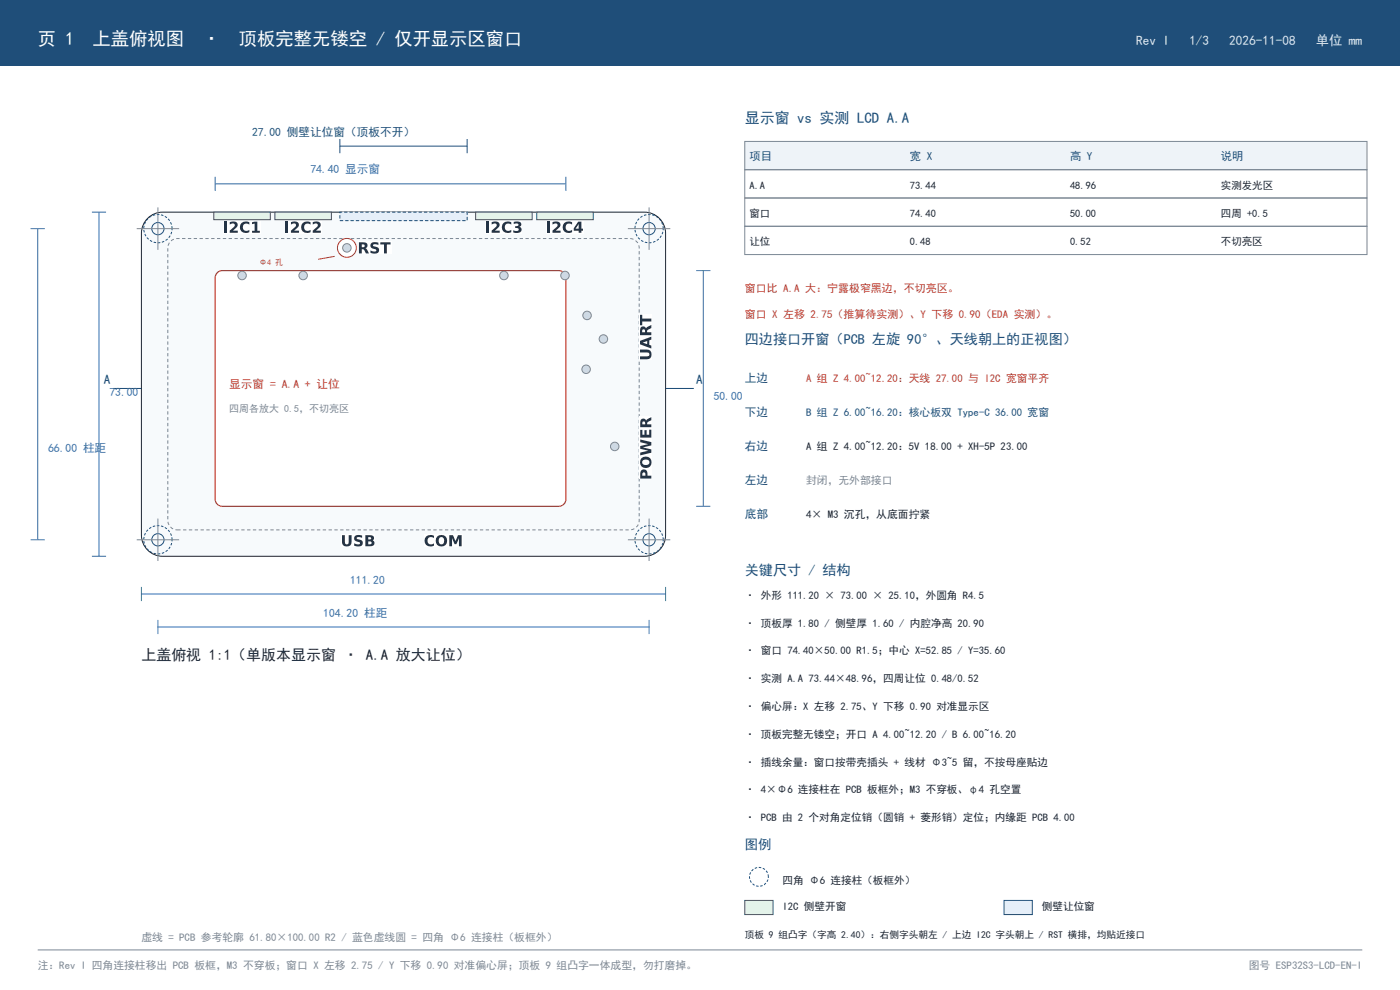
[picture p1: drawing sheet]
<svg xmlns="http://www.w3.org/2000/svg" width="297mm" height="210mm" viewBox="0 0 297 210" stroke-linecap="round" stroke-linejoin="round" font-family="sans-serif">
<path d="M0 0h297v14h-297z" fill-rule="evenodd" fill="#1f4e79"/>
<path d="M31.1 46.6a4.5 4.5 0 0 1 3.4-1.6h102.2a4.5 4.5 0 0 1 4.5 4.5v64a4.5 4.5 0 0 1-4.5 4.5h-102.2a4.5 4.5 0 0 1-4.5-4.5v-64a4.5 4.5 0 0 1 1.1-2.9z" fill-rule="evenodd" fill="#f7fafc"/>
<path d="M31.1 46.6a4.5 4.5 0 0 1 3.4-1.6h102.2a4.5 4.5 0 0 1 4.5 4.5v64a4.5 4.5 0 0 1-4.5 4.5h-102.2a4.5 4.5 0 0 1-4.5-4.5v-64a4.5 4.5 0 0 1 1.1-2.9z" fill="none" stroke="#1b2430" stroke-width=".21"/>
<path d="M36.2 51.2l.9-.5 .5-.1h96a2 2 0 0 1 2 2v57.8a2 2 0 0 1-2 2h-96a2 2 0 0 1-2-2v-57.8l.1-.5z" fill="none" stroke="#7b8794" stroke-width=".21" stroke-dasharray=".7 .5" stroke-linecap="butt"/>
<path d="M45.9 58l.8-.5 .4-.1h71.4a1.5 1.5 0 0 1 1.5 1.5v47a1.5 1.5 0 0 1-1.5 1.5h-71.4a1.5 1.5 0 0 1-1.4-1.5v-47z" fill-rule="evenodd" fill="#fff"/>
<path d="M45.9 58l.8-.5 .4-.1h71.4a1.5 1.5 0 0 1 1.5 1.5v47a1.5 1.5 0 0 1-1.5 1.5h-71.4a1.5 1.5 0 0 1-1.4-1.5v-47z" fill="none" stroke="#c0392b" stroke-width=".25"/>
<path d="M72.1 45h27v1.8h-27z" fill-rule="evenodd" fill="#e6eff9"/>
<path d="M72.1 45h27v1.8h-27z" fill="none" stroke="#1f4e79" stroke-width=".21" stroke-dasharray=".7 .4" stroke-linecap="butt"/>
<circle cx="73.6" cy="52.6" r="2" fill="#fff"/>
<circle cx="73.6" cy="52.6" r="2" fill="none" stroke="#c0392b" stroke-width=".21"/>
<g fill="#fff">
<path d="M72.4 113.3h7.2v2.8h-7.2z" fill-rule="evenodd"/>
<path d="M89.9 113.3h8.2v2.8h-8.2z" fill-rule="evenodd"/>
<path d="M135.6 88.3h2.8v13.4h-2.8z" fill-rule="evenodd"/>
<path d="M135.6 66.6h2.8v9.8h-2.8z" fill-rule="evenodd"/>
<path d="M47.4 46.8h7.9v2.8h-7.9z" fill-rule="evenodd"/>
<path d="M60.4 46.8h7.8v2.8h-7.8z" fill-rule="evenodd"/>
<path d="M103 46.8h7.8v2.8h-7.8z" fill-rule="evenodd"/>
<path d="M115.9 46.8h7.9v2.8h-7.9z" fill-rule="evenodd"/>
<path d="M76 51.2h7v2.8h-7z" fill-rule="evenodd"/>
</g>
<g fill="#243447">
<path d="M72.6 113.5h.6v1.7l.4 .3 .4-.3v-1.7h.6v1.4a1.02 1.02 0 0 1-1 1 1.02 1.02 0 0 1-1-1z"/>
<path d="M75.3 113.7l.7-.2 .8 .1v.5a.84 .84 0 0 0-1.1 .1v.1a1.02 1.02 0 0 1 1.2 1.2 1.51 1.51 0 0 1-1.8 .3v-.6a.85 .85 0 0 0 1.3 0l-.1-.1a1.02 1.02 0 0 1-1.1-1.2z"/>
<path d="M90.4 113.8l.4-.2 .9-.1 .4 .2v.4a.8 .8 0 0 0-1.2 0 .8 .8 0 0 0 0 1.2 .8 .8 0 0 0 1.2 0v.4a1.29 1.29 0 0 1-1.7-.2 1.29 1.29 0 0 1 0-1.7z"/>
<path d="M95.3 113.5h.8l.5 1.3 .6-1.3h.7v2.4h-.5v-1.7l-.6 1.2h-.4l-.5-1.2v1.7h-.6z"/>
<path d="M135.8 93.2l2.4 .6v.7l-1.8 .4 1.8 .4v.7l-2.4 .6v-.6l1.7-.4-1.7-.4v-.6l1.7-.4-1.7-.4z"/>
<path d="M135.8 91.2h.5v1h.4v-1h.5v1h.5v-1h.5v1.6h-2.4z"/>
<path d="M135.8 74.1h1.4a1.03 1.03 0 0 1 1 1.1 1.03 1.03 0 0 1-1 1h-1.4v-.6h1.7l.3-.4-.3-.4h-1.7z"/>
<path d="M135.8 66.8h.4v.8h2v.6h-2v.8h-.4z"/>
<path d="M51.2 47.3l.4-.2 .9-.1 .4 .2v.4a.8 .8 0 0 0-1.1 0 .8 .8 0 0 0 0 1.2 .8 .8 0 0 0 1.1 0v.4a1.29 1.29 0 0 1-1.7-.2 1.29 1.29 0 0 1 0-1.7z"/>
<path d="M47.6 47h.6v2.4h-.6z"/>
<path d="M53.5 47.1l1.1-.1v2h.5v.4h-1.6v-.4h.5v-1.6l-.5 .1z"/>
<path d="M48.7 47.1h.2a.91 .91 0 0 1 1.1 0 .91 .91 0 0 1 .3 .9l-.9 .9h1v.5h-1.7v-.5l.9-.7a.44 .44 0 0 0 .2-.7 .44 .44 0 0 0-.7 0l-.4 .1z"/>
<path d="M64.2 47.3l.4-.2 .9-.1 .4 .2v.4a.8 .8 0 0 0-1.2 0 .8 .8 0 0 0 0 1.2 .8 .8 0 0 0 1.2 0v.4a1.29 1.29 0 0 1-1.7-.2 1.29 1.29 0 0 1 0-1.7z"/>
<path d="M60.6 47h.6v2.4h-.6z"/>
<path d="M61.7 47.1h.2a.91 .91 0 0 1 1.1 0 .91 .91 0 0 1 .3 .9l-.9 .9h1v.5h-1.7v-.5l.9-.7a.44 .44 0 0 0 .1-.7 .44 .44 0 0 0-.6 0l-.4 .1z"/>
<path d="M66.4 47.1h.2a.91 .91 0 0 1 1 0 .91 .91 0 0 1 .3 .9l-.9 .9h1.1v.5h-1.8v-.5l.9-.7a.44 .44 0 0 0 .2-.7 .44 .44 0 0 0-.7 0l-.3 .1z"/>
<path d="M106.8 47.3l.4-.2 .9-.1 .4 .2v.4a.8 .8 0 0 0-1.2 0 .8 .8 0 0 0 0 1.2 .8 .8 0 0 0 1.2 0v.4a1.29 1.29 0 0 1-1.7-.2 1.29 1.29 0 0 1 0-1.7z"/>
<path d="M109 47.1l.7-.1a.71 .71 0 0 1 .9 .6l-.1 .3-.3 .2 .2 .1a.65 .65 0 0 1 .2 .7 .65 .65 0 0 1-.5 .5l-1.2-.1v-.5a.8 .8 0 0 0 1.2-.1l-.2-.3h-.6v-.4l.6-.1a.38 .38 0 0 0-.1-.5 .38 .38 0 0 0-.5 0l-.3 .1z"/>
<path d="M103.1 47h.6v2.4h-.6z"/>
<path d="M104.3 47.1h.2a.91 .91 0 0 1 1 0 .91 .91 0 0 1 .4 .9l-.9 .9h1v.5h-1.7v-.5l.9-.7a.44 .44 0 0 0 .1-.7 .44 .44 0 0 0-.6 0l-.4 .1z"/>
<path d="M119.7 47.3l.4-.2 .9-.1 .4 .2v.4a.8 .8 0 0 0-1.2 0 .8 .8 0 0 0 0 1.2 .8 .8 0 0 0 1.2 0v.4a1.29 1.29 0 0 1-1.7-.2 1.29 1.29 0 0 1 0-1.7z"/>
<path d="M116 47h.7v2.4h-.7z"/>
<path d="M117.2 47.1h.2a.91 .91 0 0 1 1.1 0 .91 .91 0 0 1 .3 .9l-.9 .9h1v.5h-1.7v-.5l.9-.7a.44 .44 0 0 0 .1-.7 .44 .44 0 0 0-.6 0l-.4 .1z"/>
<path d="M78.8 51.5l.7-.1 .8 .1v.5a.84 .84 0 0 0-1.2 0l.1 .2a1.02 1.02 0 0 1 1.2 1.2 1.51 1.51 0 0 1-1.8 .2v-.5a.84 .84 0 0 0 1.2 0v-.2l-.5-.1a.7 .7 0 0 1-.7-.5 .7 .7 0 0 1 .2-.8z"/>
<path d="M80.7 51.4h2.2v.5h-.8v1.9h-.6v-1.9h-.8z"/>
<path d="M77.5 113.5a1.71 1.71 0 0 1 1.8 .4v.4l-.3 .3 .3 .2a.66 .66 0 0 1-.4 1l-1.4 .1zM78.1 113.9v.5h.4a.25 .25 0 0 0 .2-.2 .25 .25 0 0 0-.2-.3zM78.1 114.8v.7h.4a.31 .31 0 0 0 .3-.3 .31 .31 0 0 0-.3-.4z"/>
<path d="M92.4 114.7a1.25 1.25 0 0 1 2.5 0 1.25 1.25 0 0 1-2.5 0zM93.2 114.1l-.1 .3a.67 .67 0 0 0 .1 .9 .67 .67 0 0 0 .9 0l.1-.3a.67 .67 0 0 0-.1-.9 .67 .67 0 0 0-.9 0z"/>
<path d="M135.8 98a1.24 1.24 0 0 1 2.4 0 1.24 1.24 0 0 1-2.4 0zM136.4 97.6a.6 .6 0 0 0-.1 .8 .6 .6 0 0 0 .7 .2 .61 .61 0 0 0 .8-.5 .61 .61 0 0 0-.8-.6z"/>
<path d="M136 99.8a.78 .78 0 0 1 1-.2 .78 .78 0 0 1 .4 .9v.4h.8v.6h-2.4v-1zM136.3 100.3v.6h.6l-.1-.6z"/>
<path d="M136 89a.63 .63 0 0 1 1.1 .2l.2-.3 .9-.4v.6l-.8 .4-.1 .3v.2h.9v.6h-2.4zM136.3 89.5v.5h.6l-.1-.5z"/>
<path d="M135.8 72.3l2.4-.9v.6l-.5 .2v1l.5 .1v.6l-2.4-.9zM136.3 72.7l1 .3v-.7z"/>
<path d="M135.9 69.5a.65 .65 0 0 1 1.2 .2l.2-.3 .9-.5v.7l-.8 .4-.1 .3v.2h.9v.6h-2.4zM136.3 69.9l-.1 .6h.6v-.6z"/>
<path d="M122.7 47h.6v1.5h.4v.4h-.4v.5h-.5v-.5h-1.1v-.5zM122.8 47.5l-.7 1h.7z"/>
<path d="M76.1 51.4a1.61 1.61 0 0 1 1.8 .4v.5l-.4 .4 .3 .2 .5 .9h-.7l-.3-.8-.4-.1h-.1v.9h-.7zM76.8 51.8v.6h.2a.31 .31 0 0 0 .4-.3 .31 .31 0 0 0-.4-.3z"/>
</g>
<path d="M71 54.4l-3.5 .6" fill="none" stroke="#c0392b" stroke-width=".21"/>
<path d="M36.5 48.5a3 3 0 0 0-4.3-2.7 3 3 0 0 0-.6 5 3 3 0 0 0 4.8-1.6l.1-.7M140.7 48.5a3 3 0 0 0-4.3-2.7 3 3 0 0 0-.6 5 3 3 0 0 0 4.8-1.6l.1-.7M36.5 114.5a3 3 0 0 0-4.3-2.7 3 3 0 0 0-.6 5 3 3 0 0 0 4.8-1.6l.1-.7M140.7 114.5a3 3 0 0 0-4.3-2.7 3 3 0 0 0-.6 5 3 3 0 0 0 4.8-1.6l.1-.7" fill="none" stroke="#1f4e79" stroke-width=".21" stroke-dasharray=".5 .4" stroke-linecap="butt"/>
<g fill="none" stroke="#1f4e79" stroke-width=".21">
<circle cx="33.5" cy="48.5" r="1.3"/>
<circle cx="137.7" cy="48.5" r="1.3"/>
<circle cx="33.5" cy="114.5" r="1.3"/>
<circle cx="137.7" cy="114.5" r="1.3"/>
</g>
<path d="M29 48.5h9M33.5 44v9M133.2 48.5h9M137.7 44v9M29 114.5h9M33.5 110v9M133.2 114.5h9M137.7 110v9" fill="none" stroke="#7b8794" stroke-width=".21"/>
<circle cx="51.3" cy="58.4" r=".9" fill="#cfd8e3"/>
<circle cx="51.3" cy="58.4" r=".9" fill="none" stroke="#7b8794" stroke-width=".21"/>
<circle cx="64.3" cy="58.4" r=".9" fill="#cfd8e3"/>
<circle cx="64.3" cy="58.4" r=".9" fill="none" stroke="#7b8794" stroke-width=".21"/>
<circle cx="106.9" cy="58.4" r=".9" fill="#cfd8e3"/>
<circle cx="106.9" cy="58.4" r=".9" fill="none" stroke="#7b8794" stroke-width=".21"/>
<circle cx="119.9" cy="58.4" r=".9" fill="#cfd8e3"/>
<circle cx="119.9" cy="58.4" r=".9" fill="none" stroke="#7b8794" stroke-width=".21"/>
<circle cx="73.6" cy="52.6" r=".9" fill="#cfd8e3"/>
<circle cx="73.6" cy="52.6" r=".9" fill="none" stroke="#7b8794" stroke-width=".21"/>
<circle cx="130.4" cy="94.7" r=".9" fill="#cfd8e3"/>
<circle cx="130.4" cy="94.7" r=".9" fill="none" stroke="#7b8794" stroke-width=".21"/>
<circle cx="128" cy="71.9" r=".9" fill="#cfd8e3"/>
<circle cx="128" cy="71.9" r=".9" fill="none" stroke="#7b8794" stroke-width=".21"/>
<circle cx="124.3" cy="78.3" r=".9" fill="#cfd8e3"/>
<circle cx="124.3" cy="78.3" r=".9" fill="none" stroke="#7b8794" stroke-width=".21"/>
<circle cx="124.5" cy="66.9" r=".9" fill="#cfd8e3"/>
<circle cx="124.5" cy="66.9" r=".9" fill="none" stroke="#7b8794" stroke-width=".21"/>
<path d="M45.4 45h12v1.6h-12z" fill-rule="evenodd" fill="#e4f3ea"/>
<path d="M45.4 45h12v1.6h-12z" fill="none" stroke="#2e7d52" stroke-width=".21"/>
<path d="M58.3 45h12v1.6h-12z" fill-rule="evenodd" fill="#e4f3ea"/>
<path d="M58.3 45h12v1.6h-12z" fill="none" stroke="#2e7d52" stroke-width=".21"/>
<path d="M100.9 45h12v1.6h-12z" fill-rule="evenodd" fill="#e4f3ea"/>
<path d="M100.9 45h12v1.6h-12z" fill="none" stroke="#2e7d52" stroke-width=".21"/>
<path d="M113.9 45h12v1.6h-12z" fill-rule="evenodd" fill="#e4f3ea"/>
<path d="M113.9 45h12v1.6h-12z" fill="none" stroke="#2e7d52" stroke-width=".21"/>
<path d="M72.1 31h27M72.1 29.5v3M99.1 29.5v3M24 82.4h6M141.2 82.4h6" fill="none" stroke="#1f4e79" stroke-width=".21"/>
<g fill="none" stroke="#2f6db3" stroke-width=".21">
<path d="M45.7 39h74.3M45.7 37.5v3M120 37.5v3M6.5 48.5h3M8 48.5v66M19.5 45h3M21 45v73M147.7 57.4h3M149.2 57.4v50M6.5 114.5h3M19.5 118h3M147.7 107.4h3"/>
<path d="M30 126h111.2M30 124.5v3M33.5 133h104.2M33.5 131.5v3M137.7 131.5v3M141.2 124.5v3"/>
</g>
<path d="M158 30h132v6h-132z" fill-rule="evenodd" fill="#eef3f8"/>
<path d="M158 30h132v6h-132zM158 36h132v6h-132zM158 42h132v6h-132zM158 48h132v6h-132z" fill="none" stroke="#7b8794" stroke-width=".21"/>
<path d="M163 186a2 2 0 0 0-2.8-1.8 2 2 0 0 0-.5 3.3 2 2 0 0 0 3.2-1l.1-.5" fill="none" stroke="#1f4e79" stroke-width=".21" stroke-dasharray=".5 .4" stroke-linecap="butt"/>
<path d="M158 191h6v3h-6z" fill-rule="evenodd" fill="#e4f3ea"/>
<path d="M158 191h6v3h-6z" fill="none" stroke="#2e7d52" stroke-width=".21"/>
<path d="M213 191h6v3h-6z" fill-rule="evenodd" fill="#e6eff9"/>
<path d="M213 191h6v3h-6z" fill="none" stroke="#1f4e79" stroke-width=".21"/>
<path d="M8 201.5h281" fill="none" stroke="#7b8794" stroke-width=".21"/>
<g font-size="3.9" fill="#fff">
<text x="8" y="9.5">页 1</text>
<text x="19.6" y="9.5">上盖俯视图</text>
<text x="42.9" y="9.5">·</text>
<text x="50.7" y="9.5">顶板完整无镂空 / 仅开显示区窗口</text>
</g>
<text font-size="3.2" fill="#1f4e79" x="158" y="26">显示窗 vs 实测 LCD A.A</text>
<text font-size="3.2" fill="#1b2430" x="30" y="140">上盖俯视 1:1（单版本显示窗 · A.A 放大让位）</text>
<g font-size="3" fill="#1f4e79">
<text x="158" y="73">四边接口开窗（PCB 左旋 90°、天线朝上的正视图）</text>
<text x="158" y="122">关键尺寸 / 结构</text>
</g>
<g font-size="2.8" fill="#dce8f5">
<text x="241" y="9.5">Rev I</text>
<text x="252.3" y="9.5">1/3</text>
<text x="260.8" y="9.5">2026-11-08</text>
<text x="279.1" y="9.5">单位 mm</text>
</g>
<g font-size="2.8" fill="#1f4e79">
<text x="22" y="81.4">A</text>
<text x="147.7" y="81.4">A</text>
<text x="158" y="180">图例</text>
</g>
<g font-size="2.5" fill="#1f4e79">
<text x="53.5" y="28.8">27.00 侧壁让位窗（顶板不开）</text>
<text x="158" y="81">上边</text>
<text x="158" y="88.2">下边</text>
<text x="158" y="95.4">右边</text>
<text x="158" y="102.6">左边</text>
<text x="158" y="109.8">底部</text>
</g>
<g font-size="2.5" fill="#2f6db3">
<text x="65.8" y="36.8">74.40 显示窗</text>
<text x="23.2" y="83.9">73.00</text>
<text x="151.4" y="84.8">50.00</text>
<text x="10.2" y="96">66.00 柱距</text>
<text x="74.3" y="123.8">111.20</text>
<text x="68.6" y="130.8">104.20 柱距</text>
</g>
<text font-size="2.5" fill="#c0392b" x="48.6" y="82.4">显示窗 = A.A + 让位</text>
<g font-size="2.4" fill="#1f4e79">
<text x="159" y="34">项目</text>
<text x="193" y="34">宽 X</text>
<text x="227" y="34">高 Y</text>
<text x="259" y="34">说明</text>
</g>
<g font-size="2.3" fill="#c0392b">
<text x="158" y="62">窗口比 A.A 大：宁露极窄黑边，不切亮区。</text>
<text x="158" y="67.5">窗口 X 左移 2.75（推算待实测）、Y 下移 0.90（EDA 实测）。</text>
<text x="171" y="81">A 组 Z 4.00~12.20：天线 27.00 与 I2C 宽窗平齐</text>
</g>
<text font-size="2.3" fill="#1f4e79" x="171" y="88.2">B 组 Z 6.00~16.20：核心板双 Type-C 36.00 宽窗</text>
<g font-size="2.3" fill="#1b2430">
<text x="171" y="95.4">A 组 Z 4.00~12.20：5V 18.00 + XH-5P 23.00</text>
<text x="171" y="109.8">4× M3 沉孔，从底面拧紧</text>
<text x="158" y="127">· 外形 111.20 × 73.00 × 25.10，外圆角 R4.5</text>
<text x="158" y="132.9">· 顶板厚 1.80 / 侧壁厚 1.60 / 内腔净高 20.90</text>
<text x="158" y="138.8">· 窗口 74.40×50.00 R1.5；中心 X=52.85 / Y=35.60</text>
<text x="158" y="144.7">· 实测 A.A 73.44×48.96，四周让位 0.48/0.52</text>
<text x="158" y="150.6">· 偏心屏：X 左移 2.75、Y 下移 0.90 对准显示区</text>
<text x="158" y="156.5">· 顶板完整无镂空；开口 A 4.00~12.20 / B 6.00~16.20</text>
<text x="158" y="162.4">· 插线余量：窗口按带壳插头 + 线材 Φ3~5 留，不按母座贴边</text>
<text x="158" y="168.3">· 4×Φ6 连接柱在 PCB 板框外；M3 不穿板、φ4 孔空置</text>
<text x="158" y="174.2">· PCB 由 2 个对角定位销（圆销 + 菱形销）定位；内缘距 PCB 4.00</text>
<text x="166" y="187.5">四角 Φ6 连接柱（板框外）</text>
<text x="166" y="193">I2C 侧壁开窗</text>
<text x="221" y="193">侧壁让位窗</text>
</g>
<g font-size="2.3" fill="#7b8794">
<text x="171" y="102.6">封闭，无外部接口</text>
<text x="30" y="199.5">虚线 = PCB 参考轮廓 61.80×100.00 R2 / 蓝色虚线圆 = 四角 Φ6 连接柱（板框外）</text>
<text x="8" y="205.5">注：Rev I 四角连接柱移出 PCB 板框，M3 不穿板；窗口 X 左移 2.75 / Y 下移 0.90 对准偏心屏；顶板 9 组凸字一体成型，勿打磨掉。</text>
<text x="264.9" y="205.5">图号 ESP32S3-LCD-EN-I</text>
</g>
<g font-size="2.2" fill="#1b2430">
<text x="159" y="40">A.A</text>
<text x="193" y="40">73.44</text>
<text x="227" y="40">48.96</text>
<text x="259" y="40">实测发光区</text>
<text x="159" y="46">窗口</text>
<text x="193" y="46">74.40</text>
<text x="227" y="46">50.00</text>
<text x="259" y="46">四周 +0.5</text>
<text x="159" y="52">让位</text>
<text x="193" y="52">0.48</text>
<text x="227" y="52">0.52</text>
<text x="259" y="52">不切亮区</text>
</g>
<text font-size="2.1" fill="#7b8794" x="48.6" y="87.4">四周各放大 0.5，不切亮区</text>
<text font-size="2" fill="#1b2430" x="158" y="199">顶板 9 组凸字（字高 2.40）：右侧字头朝左 / 上边 I2C 字头朝上 / RST 横排，均贴近接口</text>
<text font-size="1.7" fill="#c0392b" x="55" y="56.3">Φ4 孔</text>
</svg>
